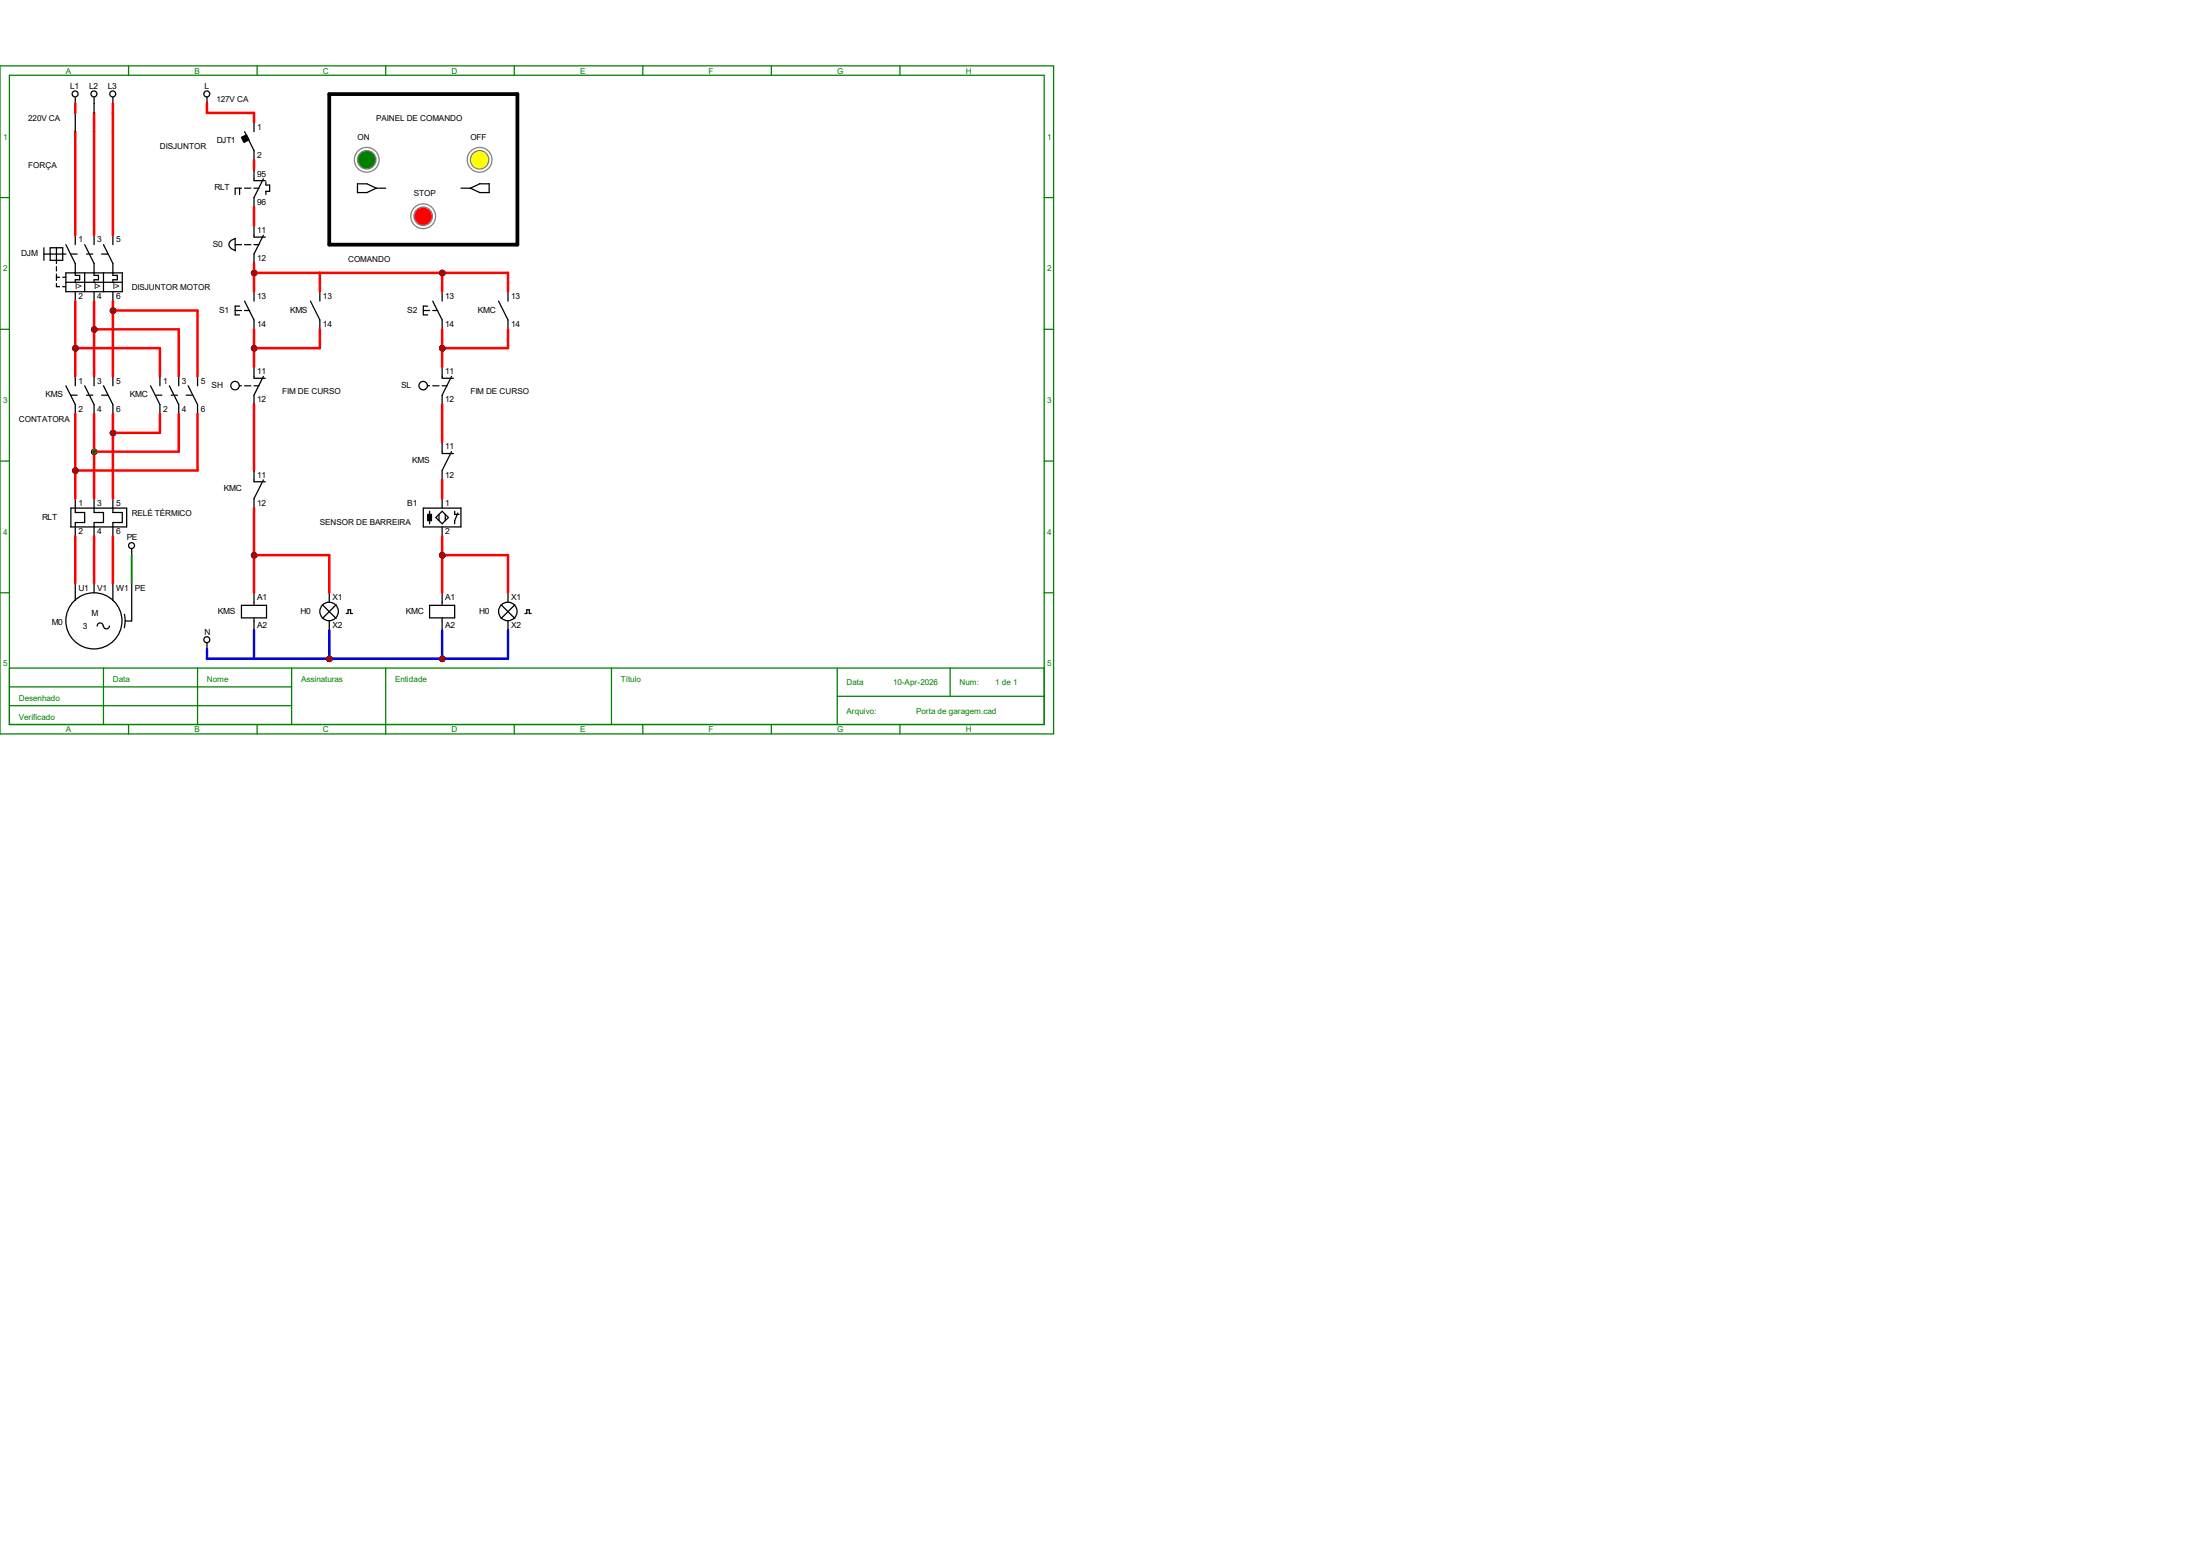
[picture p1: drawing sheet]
<svg xmlns="http://www.w3.org/2000/svg" width="297mm" height="210mm" viewBox="0 0 297 210" stroke-linecap="round" stroke-linejoin="round" font-family="sans-serif">
<g fill="none" stroke="#008000" stroke-width=".17">
<path d="M0 8.9h142.2v90.2h-142.2zM1.3 10.2h139.7v87.6h-139.7zM17.4 8.9v1.3M34.7 8.9v1.3M52.1 8.9v1.3M69.4 8.9v1.3M86.8 8.9v1.3M104.1 8.9v1.3M121.5 8.9v1.3M0 26.7h1.3M141 26.7h1.2M0 44.4h1.3"/>
<path d="M141 44.4h1.2M0 62.2h1.3M141 62.2h1.2M0 80h1.3M1.3 90.2h139.7M1.3 92.7h38.1M1.3 95.2h38.1M14 90.2v7.6M17.4 97.8v1.3M26.7 90.2v7.6M34.7 97.8v1.3M39.4 90.2v7.6"/>
<path d="M52.1 90.2v8.9M69.4 97.8v1.3M82.5 90.2v7.6M86.8 97.8v1.3M104.1 97.8v1.3M113 94h28M113 90.2v7.6M121.5 97.8v1.3M128.3 90.2v3.8M141 80h1.2"/>
</g>
<g fill="none" stroke="#000" stroke-width=".17">
<path d="M33 17.8l1.3 2.5v1.3M34.3 16.5v1.3M31.7 33h.9M31.7 32.2v1.7M31.8 32.2a.85 .85 0 0 0-.8 1.1l.4 .4 .4 .1M33 33h.9M34.3 30.5v1.5h1.5M34.3 39.4v1.2M34.3 33h.7M35.6 31.7l-1.3 2.6v1.3M43.2 39.4v1.2M31.7 41.9h.9"/>
<path d="M32.3 41.3h-.6v1.2h.6M32.3 52.1h.3M33 40.6l1.3 2.6v1.2M33 41.9h.7M33 52.1h.9M34.3 49.5v1.6h1.5M34.3 52.1h.7M35.6 50.8l-1.3 2.5v1.3M41.9 40.6l1.3 2.6v1.2M34.3 63.5v1.5h1.5M35.6 64.8l-1.3 2.5v1.3M32.6 81.7h3.4v1.7h-3.4z"/>
<path d="M34.3 80v1.7M34.3 83.4v1.7M43.5 81.6l1.9 1.9M44.4 80v1.3M44.4 83.8v1.3M45.4 81.6l-1.9 1.9M46.7 82.8h.3v-.5h.3v.5h.3"/>
<circle cx="31.7" cy="52" r=".57"/>
<circle cx="44.4" cy="82.5" r="1.25"/>
</g>
<path d="M32.6 18.5l.7-.3 .3 .7-.7 .3z" fill-rule="evenodd" fill="#000" stroke="#000" stroke-width=".17"/>
<g fill="#f00" stroke="#800000" stroke-width=".17">
<circle cx="59.7" cy="88.9" r=".28"/>
<circle cx="44.5" cy="88.9" r=".28"/>
<circle cx="34.3" cy="75" r=".28"/>
<circle cx="34.3" cy="47" r=".28"/>
<circle cx="34.3" cy="36.9" r=".28"/>
</g>
<g fill="none" stroke="#000" stroke-width=".17">
<path d="M27.9 13.1v.9M59.7 39.4v1.2M68.6 39.4v1.2M57.1 41.9h.9M57.7 41.3h-.6v1.2h.6M57.7 52.1h.3M58.4 40.6l1.3 2.6v1.2M58.4 41.9h.7M58.4 52.1h.9M59.7 49.5v1.6h1.5M59.7 59.7v1.5h1.5M59.7 52.1h.7"/>
<path d="M61 50.8l-1.3 2.5v1.3M67.3 40.6l1.3 2.6v1.2M57.1 68.6h5.1v2.5h-5.1zM58 69v1.7M59.3 69.4v.9M59.7 67.3v1.3M59.7 71.1v1.3M59.7 69l.8 .8-.8 .9-.9-.9zM60.1 69.4v.9M61 61l-1.3 2.5v1.3M61.4 69v.4h.6M61.8 69.3l-.4 1v.4"/>
<path d="M27.9 86.8v.8M58 81.7h3.4v1.7h-3.4zM59.7 80v1.7M59.7 83.4v1.7M67.6 81.6l1.9 1.9M68.6 80v1.3M68.6 83.8v1.3M69.5 81.6l-1.9 1.9M70.9 82.8h.2v-.5h.4v.5h.2"/>
<circle cx="27.9" cy="12.7" r=".4"/>
<circle cx="57.1" cy="52" r=".57"/>
<circle cx="27.9" cy="86.3" r=".4"/>
<circle cx="68.6" cy="82.5" r="1.25"/>
</g>
<path d="M57.7 69.4h.6v.9h-.6z" fill-rule="evenodd" fill="#000" stroke="#000" stroke-width=".17"/>
<g fill="#f00" stroke="#800000" stroke-width=".17">
<circle cx="59.7" cy="75" r=".28"/>
<circle cx="59.7" cy="36.9" r=".28"/>
<circle cx="59.7" cy="47" r=".28"/>
</g>
<g fill="none" stroke="#000" stroke-width=".17">
<path d="M5.9 33.4v1.7M5.9 34.3h3M6.8 33.4h1.7v1.7h-1.7zM7.6 33.4v2.2M7.6 36v.6M7.6 37v.8M7.6 38.3v.4h.4M7.6 37.4h.4M8.5 37.4h.4M8.5 38.7h.4M8.9 33l1.3 2.6v1.6h.6v.6h-.6v.3M8.9 36.8h7.6v2.6h-7.6z"/>
<path d="M8.9 38.1h7.6M9.6 34.3h.8M10.2 31.7v1.3M10.2 39.4v1.2M11.4 33l1.3 2.6v1.6h.6v.6h-.6v.3M11.4 36.8v2.6M11.7 34.3h.8M12.7 31.7v1.3M12.7 39.4v1.2M13.7 34.3h.9M14 33l1.2 2.6v1.6h.6v.6h-.6v.3M14 36.8v2.6"/>
<path d="M15.2 31.7v1.3M15.2 39.4v1.2M32.3 25.4v.8M32.6 25.4h-.9v.8M33 25.4h.9M34.3 22.9v1.5h1.5M34.3 25.4h.7M35.6 24.1l-1.3 2.6v1.2M35.9 24.6v.4h.5v.8h-.5v.4M8.9 52.1l1.3 2.5v1.3M9.6 53.3h.8M10.2 50.8v1.3"/>
<path d="M11.4 52.1l1.3 2.5v1.3M11.7 53.3h.8M12.7 50.8v1.3M13.7 53.3h.9M14 52.1l1.2 2.5v1.3M15.2 50.8v1.3M20.3 52.1l1.3 2.5v1.3M21 53.3h.8M21.6 50.8v1.3M22.9 52.1l1.2 2.5v1.3M23.1 53.3h.9M24.1 50.8v1.3"/>
<path d="M25.1 53.3h.9M25.4 52.1l1.3 2.5v1.3M26.7 50.8v1.3M9.6 68.6h7.5v2.5h-7.5zM10.2 67.3v1.9h1.2v1.3h-1.2v1.9M10.2 78.7v2.3M12.7 67.3v1.9h1.3v1.3h-1.3v1.9M12.7 78.7v1.3M15.2 67.3v1.9h1.3v1.3h-1.3v1.9M15.2 78.7v2.3M17.8 78.7v5.1h-.9M13.9 84.5a.4 .4 0 0 0-.4-.4 .4 .4 0 0 0-.4 .4"/>
<path d="M14.8 84.5a.4 .4 0 0 1-.4 .4 .4 .4 0 0 1-.4-.4M16.8 82.9l.1 .9-.1 .9"/>
<circle cx="12.7" cy="83.8" r="3.8"/>
</g>
<g fill="#f00" stroke="#800000" stroke-width=".17">
<circle cx="15.3" cy="41.9" r=".28"/>
<circle cx="12.7" cy="44.5" r=".28"/>
<circle cx="10.2" cy="47" r=".28"/>
<circle cx="15.3" cy="58.4" r=".28"/>
<circle cx="12.7" cy="61" r=".28"/>
<circle cx="10.2" cy="63.5" r=".28"/>
</g>
<g fill="none" stroke="#000" stroke-width=".17">
<path d="M10.2 13.1v.9M12.7 13.1v.9M15.2 13.1v.9M17.8 74.1v.8"/>
<circle cx="10.1" cy="12.7" r=".4"/>
<circle cx="12.7" cy="12.7" r=".4"/>
<circle cx="15.2" cy="12.7" r=".4"/>
<circle cx="17.8" cy="73.6" r=".4"/>
</g>
<circle cx="49.5" cy="21.6" r="1.67" fill="none" stroke="#808080" stroke-width=".17"/>
<circle cx="49.5" cy="21.6" r="1.25" fill="#008000" stroke="#808080" stroke-width=".17"/>
<circle cx="57.1" cy="29.2" r="1.67" fill="none" stroke="#808080" stroke-width=".17"/>
<circle cx="57.1" cy="29.2" r="1.25" fill="#f00" stroke="#808080" stroke-width=".17"/>
<path d="M48.3 24.8h1.2l1.3 .6-1.3 .6h-1.2zM50.8 25.4h1.3M62.2 25.4h1.3M63.5 25.4l1.3-.6h1.2v1.2h-1.2z" fill="none" stroke="#000" stroke-width=".17"/>
<path d="M44.4 12.7h25.4v20.3h-25.4z" fill="none" stroke="#000" stroke-width=".51"/>
<circle cx="64.7" cy="21.6" r="1.67" fill="none" stroke="#808080" stroke-width=".17"/>
<circle cx="64.7" cy="21.6" r="1.25" fill="#ff0" stroke="#808080" stroke-width=".17"/>
<g fill="#f00" stroke="#800000" stroke-width=".34">
<circle cx="59.7" cy="88.9" r=".28"/>
<circle cx="44.5" cy="88.9" r=".28"/>
<circle cx="34.3" cy="75" r=".28"/>
<circle cx="34.3" cy="47" r=".28"/>
<circle cx="34.3" cy="36.9" r=".28"/>
<circle cx="59.7" cy="75" r=".28"/>
<circle cx="59.7" cy="36.9" r=".28"/>
<circle cx="59.7" cy="47" r=".28"/>
<circle cx="15.3" cy="41.9" r=".28"/>
<circle cx="12.7" cy="44.5" r=".28"/>
<circle cx="10.2" cy="47" r=".28"/>
<circle cx="15.3" cy="58.4" r=".28"/>
<circle cx="12.7" cy="61" r=".28"/>
<circle cx="10.2" cy="63.5" r=".28"/>
</g>
<path d="M34.3 85.1v3.8M44.4 85.1v3.8M59.7 85.1v3.8M68.6 85.1v3.8h-40.7v-1.3" fill="none" stroke="#00f" stroke-width=".34"/>
<g fill="#800000" stroke="#800000" stroke-width=".34">
<circle cx="59.7" cy="88.9" r=".28"/>
<circle cx="44.5" cy="88.9" r=".28"/>
<circle cx="34.3" cy="75" r=".28"/>
<circle cx="34.3" cy="47" r=".28"/>
<circle cx="34.3" cy="36.9" r=".28"/>
<circle cx="59.7" cy="75" r=".28"/>
<circle cx="59.7" cy="36.9" r=".28"/>
<circle cx="59.7" cy="47" r=".28"/>
<circle cx="15.3" cy="41.9" r=".28"/>
<circle cx="12.7" cy="44.5" r=".28"/>
<circle cx="10.2" cy="47" r=".28"/>
<circle cx="15.3" cy="58.4" r=".28"/>
</g>
<g fill="none" stroke="#f00" stroke-width=".34">
<path d="M27.9 14v1.2h6.4v1.3M34.3 21.6v1.3M34.3 27.9v2.6M34.3 35.6v3.8M34.3 36.8h34.3v2.6M43.2 36.8v2.6M59.7 36.8v2.6M10.2 47h11.4v3.8M10.2 40.6v10.2M10.2 55.9v11.4M12.7 40.6v10.2M12.7 55.9v11.4"/>
<path d="M12.7 44.4h11.4v6.4M15.2 40.6v10.2M15.2 55.9v11.4M15.2 41.9h11.5v8.9M21.6 55.9v2.5h-6.4M24.1 55.9v5.1h-11.4M34.3 44.4v5.1M34.3 54.6v8.9M43.2 44.4v2.6h-8.9M59.7 44.4v5.1M59.7 54.6v5.1M68.6 44.4v2.6h-8.9"/>
<path d="M34.3 68.6v11.4M34.3 74.9h10.1v5.1M59.7 74.9h8.9v5.1M59.7 64.8v2.5M59.7 72.4v7.6"/>
</g>
<circle cx="12.7" cy="61" r=".28" fill="#800000" stroke="#008000" stroke-width=".17"/>
<path d="M10.2 14v1.2M10.2 17.8v13.9M12.7 15.2v16.5M15.2 14v17.7M26.7 55.9v7.6h-16.5M10.2 72.4v6.3M12.7 72.4v6.3M15.2 72.4v6.3" fill="none" stroke="#f00" stroke-width=".34"/>
<circle cx="10.2" cy="63.5" r=".28" fill="#800000" stroke="#800000" stroke-width=".34"/>
<path d="M10.2 15.2v2.6M12.7 14v1.2" fill="none" stroke="#000" stroke-width=".17"/>
<path d="M17.8 74.9v3.8" fill="none" stroke="#008000" stroke-width=".25"/>
<g font-size="1.1" fill="#008000">
<text x="8.9" y="9.9">A</text>
<text x="26.2" y="9.9">B</text>
<text x="43.6" y="9.9">C</text>
<text x="61" y="9.9">D</text>
<text x="78.3" y="9.9">E</text>
<text x="95.7" y="9.9">F</text>
<text x="113" y="9.9">G</text>
<text x="130.4" y="9.9">H</text>
<text x=".4" y="18.8">1</text>
<text x="141.4" y="18.8">1</text>
<text x=".4" y="36.6">2</text>
<text x="141.4" y="36.6">2</text>
<text x=".4" y="54.4">3</text>
<text x="141.4" y="54.4">3</text>
<text x=".4" y="72.2">4</text>
<text x="141.4" y="72.2">4</text>
<text x=".4" y="90">5</text>
<text x="141.4" y="90">5</text>
<text x="2.5" y="94.6">Desenhado</text>
<text x="15.2" y="92.1">Data</text>
<text x="27.9" y="92.1">Nome</text>
<text x="40.6" y="92.1">Assinaturas</text>
<text x="53.3" y="92.1">Entidade</text>
<text x="83.8" y="92.1">Título</text>
<text x="114.3" y="92.5">Data</text>
<text x="120.6" y="92.5">10-Apr-2026</text>
<text x="129.5" y="92.5">Num:</text>
<text x="134.4" y="92.5">1 de 1</text>
<text x="2.5" y="97.2">Verificado</text>
<text x="8.9" y="98.8">A</text>
<text x="26.2" y="98.8">B</text>
<text x="43.6" y="98.8">C</text>
<text x="61" y="98.8">D</text>
<text x="78.3" y="98.8">E</text>
<text x="95.7" y="98.8">F</text>
<text x="113" y="98.8">G</text>
<text x="114.3" y="96.3">Arquivo:</text>
<text x="123.7" y="96.3">Porta de garagem.cad</text>
<text x="130.4" y="98.8">H</text>
</g>
<g font-size="1.1">
<text x="9.5" y="12">L1</text>
<text x="12" y="12">L2</text>
<text x="14.6" y="12">L3</text>
<text x="27.6" y="12">L</text>
<text x="3.8" y="16.3">220V CA</text>
<text x="29.2" y="13.8">127V CA</text>
<text x="34.7" y="17.5">1</text>
<text x="50.8" y="16.3">PAINEL DE COMANDO</text>
<text x="3.8" y="22.6">FORÇA</text>
<text x="21.6" y="20.1">DISJUNTOR</text>
<text x="29.3" y="19.3">DJT1</text>
<text x="34.7" y="21.3">2</text>
<text x="34.7" y="23.8">95</text>
<text x="48.3" y="18.8">ON</text>
<text x="63.5" y="18.8">OFF</text>
<text x="29" y="25.7">RLT</text>
<text x="34.7" y="27.6">96</text>
<text x="55.9" y="26.5">STOP</text>
<text x="2.9" y="34.6">DJM</text>
<text x="10.6" y="32.7">1</text>
<text x="13.1" y="32.7">3</text>
<text x="15.7" y="32.7">5</text>
<text x="28.7" y="33.3">S0</text>
<text x="34.7" y="31.5">11</text>
<text x="34.7" y="35.3">12</text>
<text x="47" y="35.3">COMANDO</text>
<text x="10.2" y="39.1">I&gt;</text>
<text x="10.6" y="40.3">2</text>
<text x="12.7" y="39.1">I&gt;</text>
<text x="13.1" y="40.3">4</text>
<text x="15.2" y="39.1">I&gt;</text>
<text x="15.7" y="40.3">6</text>
<text x="17.8" y="39.2">DISJUNTOR MOTOR</text>
<text x="34.7" y="40.3">13</text>
<text x="43.6" y="40.3">13</text>
<text x="60.1" y="40.3">13</text>
<text x="69" y="40.3">13</text>
<text x="29.6" y="42.2">S1</text>
<text x="34.7" y="44.2">14</text>
<text x="39.2" y="42.2">KMS</text>
<text x="43.6" y="44.2">14</text>
<text x="55" y="42.2">S2</text>
<text x="60.1" y="44.2">14</text>
<text x="64.5" y="42.2">KMC</text>
<text x="69" y="44.2">14</text>
<text x="6.1" y="53.6">KMS</text>
<text x="10.6" y="51.8">1</text>
<text x="13.1" y="51.8">3</text>
<text x="15.7" y="51.8">5</text>
<text x="17.5" y="53.6">KMC</text>
<text x="22" y="51.8">1</text>
<text x="24.5" y="51.8">3</text>
<text x="27.1" y="51.8">5</text>
<text x="28.6" y="52.4">SH</text>
<text x="34.7" y="50.5">11</text>
<text x="38.1" y="53.1">FIM DE CURSO</text>
<text x="54.1" y="52.4">SL</text>
<text x="60.1" y="50.5">11</text>
<text x="63.5" y="53.1">FIM DE CURSO</text>
<text x="2.5" y="56.9">CONTATORA</text>
<text x="10.6" y="55.6">2</text>
<text x="13.1" y="55.6">4</text>
<text x="15.7" y="55.6">6</text>
<text x="22" y="55.6">2</text>
<text x="24.5" y="55.6">4</text>
<text x="27.1" y="55.6">6</text>
<text x="34.7" y="54.3">12</text>
<text x="60.1" y="54.3">12</text>
<text x="34.7" y="64.5">11</text>
<text x="55.7" y="62.5">KMS</text>
<text x="60.1" y="60.7">11</text>
<text x="60.1" y="64.5">12</text>
<text x="5.7" y="70.1">RLT</text>
<text x="10.6" y="68.3">1</text>
<text x="13.1" y="68.3">3</text>
<text x="15.7" y="68.3">5</text>
<text x="17.8" y="69.6">RELÉ TÉRMICO</text>
<text x="30.2" y="66.3">KMC</text>
<text x="34.7" y="68.3">12</text>
<text x="43.2" y="70.9">SENSOR DE BARREIRA</text>
<text x="55" y="68.3">B1</text>
<text x="60.1" y="68.3">1</text>
<text x="10.6" y="72.1">2</text>
<text x="13.1" y="72.1">4</text>
<text x="15.7" y="72.1">6</text>
<text x="17.1" y="72.9">PE</text>
<text x="60.1" y="72.1">2</text>
<text x="10.6" y="79.7">U1</text>
<text x="12.4" y="83.1">M</text>
<text x="13.1" y="79.7">V1</text>
<text x="15.7" y="79.7">W1</text>
<text x="18.2" y="79.7">PE</text>
<text x="29.4" y="82.8">KMS</text>
<text x="34.7" y="81">A1</text>
<text x="40.6" y="82.8">H0</text>
<text x="44.9" y="81">X1</text>
<text x="54.8" y="82.8">KMC</text>
<text x="60.1" y="81">A1</text>
<text x="64.7" y="82.8">H0</text>
<text x="69" y="81">X1</text>
<text x="7" y="84.4">M0</text>
<text x="11.2" y="85">3</text>
<text x="27.6" y="85.6">N</text>
<text x="34.7" y="84.8">A2</text>
<text x="44.9" y="84.8">X2</text>
<text x="60.1" y="84.8">A2</text>
<text x="69" y="84.8">X2</text>
</g>
</svg>
